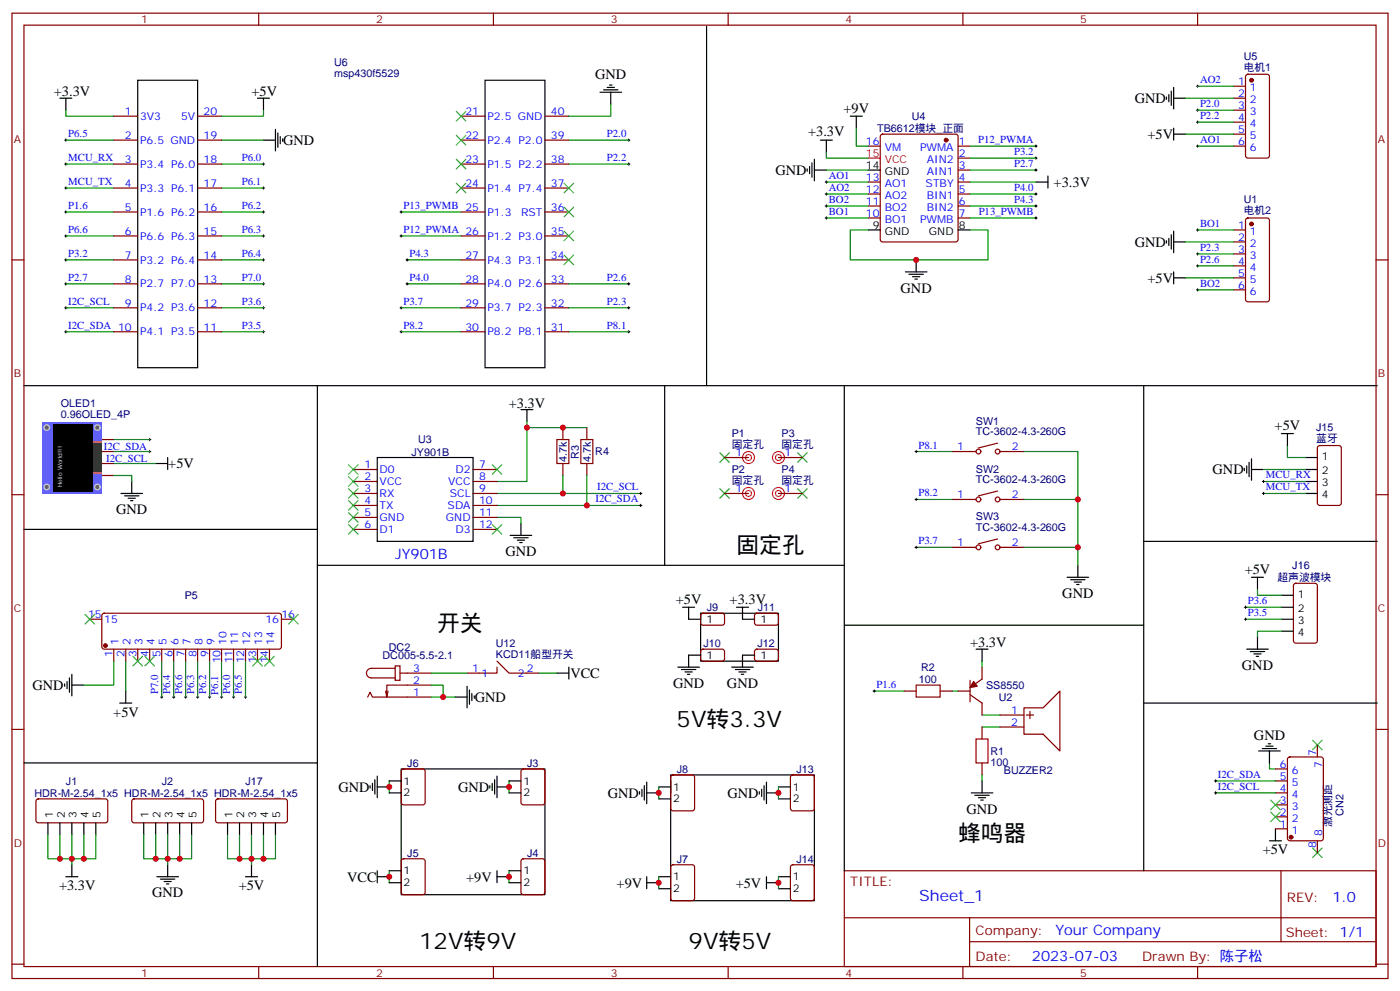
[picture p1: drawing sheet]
<svg xmlns="http://www.w3.org/2000/svg" width="412mm" height="292mm" viewBox="0 0 412 292" stroke-linecap="round" stroke-linejoin="round" font-family="sans-serif">
<g fill="none" stroke="#870000" stroke-width=".35">
<path d="M3.5 3.9h405.4v284.3h-405.4zM7.1 7.4h398.2v277.3h-398.2zM76.2 3.9v3.5M145.3 3.9v3.5M214.5 3.9v3.5M283.6 3.9v3.5M352.8 3.9v3.5M259.5 39.7l.5-.2h21.5l.5 .2 .2 .5v30.4l-.2 .5-.5 .2h-21.5l-.5-.3-.2-.4v-30.4zM363.4 25.4h3.5M363.4 28.9h3.5M363.4 32.5h3.5M363.4 36h3.5"/>
<path d="M363.4 39.5h3.5M367.1 22.1l.5-.2h5.6l.7 .4v23.6l-.4 .6-5.9 .1-.7-.5v-23.5zM255.8 43h3.5M255.8 53.6h3.5M255.8 57.2h3.5M282.2 43h3.6M282.2 46.6h3.6M282.2 50.1h3.6M282.2 53.6h3.6M282.2 57.2h3.6M363.4 43h3.5M3.5 76.6h3.6"/>
<path d="M255.8 60.7h3.5M255.8 64.2h3.5M282.2 60.7h3.6M282.2 64.2h3.6M363.4 67.7h3.5M363.4 71.3h3.5M363.4 74.8h3.5M363.4 78.3h3.5M367.1 64.4l.5-.2h5.6l.7 .4v23.6l-.4 .6-5.9 .1-.7-.5v-23.5zM405.3 76.6h3.6M363.4 81.8h3.5M363.4 85.4h3.5"/>
<path d="M30 129.5h3.5M30 133h3.5M30 136.5h3.5M3.5 145.7h3.6M30 140.1h3.5M405.3 145.7h3.6M3.5 214.8h3.6M405.3 214.8h3.6M248.7 256.5h156.6v28.2h-156.6zM377.3 256.5v20.9M248.7 270.3h156.5M285.6 277.4h119.6"/>
<path d="M285.6 270.3v14.1M3.5 284h3.6M76.2 284.7v3.5M145.3 284.7v3.5M214.5 284.7v3.5M283.6 284.7v3.5M352.8 284.7v3.5M405.3 284h3.6"/>
</g>
<g fill="none" stroke="#000" stroke-width=".35">
<path d="M17.6 28.9h3.6M19.4 28.9v3.6M75.8 28.9h3.6M77.6 28.9v3.6M81.1 38.1v6.4M81.8 39.2v4.2M250.5 34.2h3.5M252.2 34.2v3.5M343.6 28.6v.7M344.3 27.9v2.1M345 26.8v4.2M345.7 28.9h3.5"/>
<path d="M345.7 25.8v6.3M345.7 37.7v3.6M345.7 39.5h3.5M77.6 41.3h3.5M82.5 40.2v2.1M83.3 40.9v.7M237.8 49.7v.7M238.5 49v2.2M239.2 48v4.2M239.9 50.1h3.5M239.9 46.9v6.4M241.7 41.3h3.5"/>
<path d="M243.4 41.3v3.5M255.8 50.1h3.5M305.2 53.6h3.5M308.7 51.9v3.5M255.8 67.7h3.5M269.9 76.6v3.5M282.2 67.7h3.6M343.6 70.9v.7M344.3 70.2v2.1M345 69.1v4.3M345.7 68.1v6.3M345.7 71.3h3.5"/>
<path d="M266.7 80.1h6.3M267.8 80.8h4.2M268.8 81.5h2.1M269.5 82.2h.7M345.7 80.1v3.5M345.7 81.8h3.5"/>
</g>
<g fill="none" stroke="#008700" stroke-width=".35">
<path d="M19.4 32.5v1.7h14.1M252.2 37.7v5.3h3.6M349.2 28.9h14.2M349.2 39.5h14.2M352.8 25.4h10.6M352.8 32.5h10.6M352.8 36h10.6M19.4 41.3h14.1M19.4 48.3h14.1M19.4 55.4h14.1M65.3 41.3h12.3M65.3 48.3h12.3"/>
<path d="M65.3 55.4h12.3M167.6 41.3h17.6M167.6 48.3h17.6M243.4 44.8v1.8h12.4M243.4 53.6h12.4M243.4 50.1h12.4M243.4 57.2h12.4M285.8 43h19.4M285.8 53.6h19.4M285.8 50.1h19.4M285.8 46.6h19.4M285.8 57.2h19.4"/>
<path d="M352.8 43h10.6M19.4 62.4h14.1M19.4 69.5h14.1M65.3 62.4h12.3M65.3 69.5h12.3M65.3 76.6h12.3M118.2 62.4h17.6M118.2 69.5h17.6M243.4 64.2h12.4M243.4 60.7h12.4M255.8 67.7h-5.3v8.9h40.5v-8.9h-5.2M285.8 64.2h19.4"/>
<path d="M285.8 60.7h19.4M349.2 71.3h14.2M352.8 67.7h10.6M352.8 74.8h10.6M352.8 78.3h10.6M19.4 90.7h14.1M19.4 97.7h14.1M65.3 90.7h12.3M65.3 97.7h12.3M65.3 83.6h12.3M118.2 90.7h17.6M118.2 97.7h17.6"/>
<path d="M167.6 97.7h17.6M349.2 81.8h14.2M352.8 85.4h10.6"/>
</g>
<g fill="none" stroke="#000" stroke-width=".29">
<path d="M352.4 25.4h.7M352.4 32.5h.7M352.4 36h.7M352.8 25v.8M352.8 32.1v.7M352.8 35.6v.7M19 41.3h.8M19 48.3h.8M19 55.4h.8M19.4 40.9v.7M19.4 48v.7M19.4 55v.7"/>
<path d="M77.3 48.3h.7M77.3 55.4h.7M77.6 48v.7M77.6 55v.7M184.9 41.3h.7M184.9 48.3h.7M185.2 40.9v.7M185.2 48v.7M243.1 53.6h.7M243.1 57.2h.7M243.4 53.3v.7M243.4 56.8v.7"/>
<path d="M304.8 43h.7M304.8 50.1h.7M304.8 46.6h.7M305.2 42.7v.7M305.2 46.2v.7M305.2 49.7v.7M352.4 43h.7M352.8 42.7v.7M19 62.4h.8M19 69.5h.8M19.4 62.1v.7M19.4 69.1v.8"/>
<path d="M77.3 62.4h.7M77.3 69.5h.7M77.3 76.6h.7M77.6 62.1v.7M77.6 69.1v.8M77.6 76.2v.7M117.8 62.4h.7M117.8 69.5h.7M118.2 62.1v.7M118.2 69.1v.8M243.1 64.2h.7M243.1 60.7h.7"/>
<path d="M243.4 60.3v.7M243.4 63.9v.7M304.8 64.2h.7M305.2 63.9v.7M352.4 67.7h.7M352.4 74.8h.7M352.4 78.3h.7M352.8 67.4v.7M352.8 74.4v.7M352.8 78v.7M19 90.7h.8M19 97.7h.8"/>
<path d="M19.4 90.3v.7M19.4 97.4v.7M77.3 90.7h.7M77.3 97.7h.7M77.3 83.6h.7M77.6 83.3v.7M77.6 90.3v.7M77.6 97.4v.7M117.8 90.7h.7M117.8 97.7h.7M118.2 90.3v.7M118.2 97.4v.7"/>
<path d="M184.9 97.7h.7M185.2 97.4v.7M352.4 85.4h.7M352.8 85v.7"/>
</g>
<g fill="#870000" stroke="#870000" stroke-width=".35">
<circle cx="278.7" cy="41.3" r=".53"/>
<circle cx="368.7" cy="23.6" r=".53"/>
<circle cx="368.7" cy="66" r=".53"/>
</g>
<path d="M255.8 46.6h3.5" fill="none" stroke="#f00" stroke-width=".35"/>
<path d="M12.3 124.2h17.7v21.1h-17.7z" fill="#39f"/>
<g fill="#666" stroke="#ccc" stroke-width=".35">
<circle cx="28.7" cy="143.4" r=".81"/>
<circle cx="28.7" cy="125.9" r=".81"/>
<circle cx="13.8" cy="143.4" r=".81"/>
<circle cx="13.8" cy="125.9" r=".81"/>
</g>
<path d="M27.2 130h2.8v9.5h-2.8z" fill="#fff"/>
<g fill="#fc0">
<path d="M27.2 139h2.8v.5h-2.8z"/>
<path d="M27.2 130.1h2.8v.4h-2.8z"/>
</g>
<path d="M27.2 130.6h2.8v8.3h-2.8z" fill="#333"/>
<path d="M15.5 124.9h11.7v19.7h-11.7z" fill="#000"/>
<g fill="none" stroke="#000" stroke-width=".35">
<path d="M208.1 7.8v105.8h-201M40.6 23.6h17.6v84.7h-17.6zM142.9 23.6h17.6v84.7h-17.6zM176.7 27.2h6.4M177.8 26.5h4.2M178.9 25.8h2.1M179.6 25h.7M179.9 27.2v3.5M93.5 113.6v52.9M195.8 113.6v52.9M208.1 113.6h197.6M248.7 113.6v142.9"/>
<path d="M336.9 113.6v142.9M45.9 136.5h3.5M49.4 134.8v3.5M111.1 134.8h28.2v24.7h-28.2zM153.5 120.7h3.5M155.2 120.7v3.5M366.5 137.9v.7M367.2 137.2v2.1M367.9 136.2v4.2M368.7 138.3h3.5M368.7 135.1v6.4M377.5 127.7h3.5"/>
<path d="M379.2 127.7v3.5M384.5 134.8h3.6M384.5 138.3h3.6M7.1 155.9h86.4M35.6 145.3h6.4M36.7 146.1h4.2M37.7 146.8h2.2M38.5 147.5h.7M38.8 141.8v3.5M150.3 157.7h6.3M151.3 158.4h4.3M152.4 159.1h2.1"/>
<path d="M153.1 159.8h.7M153.5 154.2v3.5M336.9 159.5h68.8M384.5 145.3h3.6M384.5 141.8h3.6M201.1 178.9h3.5M202.8 178.9v3.5h3.6v-1.8h22.9v14.1h-22.9v-14.1M217 178.9h3.5M218.7 178.9v3.5h3.5M248.7 166.5h-155.2v118.2M314.3 170h6.4M315.4 170.7h4.2"/>
<path d="M316.4 171.5h2.2M317.1 172.2h.8M317.5 166.5v3.5M368.7 170h3.5M370.4 170v3.6M377.5 178.9h3.5M377.5 175.3h3.5M20.5 199.7v4.2M21.2 198.6v6.4M164 198.3h3.6M167.6 196.5v3.5M199.7 196.5h6.3"/>
<path d="M200.7 197.2h4.3M201.8 197.9h2.1M202.5 198.6h.7M206.4 193h-3.6v3.5M215.5 196.5h6.4M216.6 197.2h4.2M217.7 197.9h2.1M218.4 198.6h.7M222.2 193h-3.5v3.5M248.7 184.2h88.2M287.5 191.2h3.5M289.3 191.2v3.5"/>
<path d="M367.2 191.2h6.4M368.3 191.9h4.2M369.4 192.6h2.1M370.1 193.3h.7M370.4 187.7v3.5M377.5 182.4h3.5M377.5 185.9h3.5M19 201.4v.7M19.8 200.7v2.1M21.2 201.8h3.5M35.3 207.1h3.5M37 203.6v3.5"/>
<path d="M134.1 205.3h3.5M137.6 202.1v6.4M138.3 203.2v4.2M139 204.3v2.1M139.7 205v.7M336.9 207.1h68.8M372.9 219.8h2.1M373.6 219.1h.7M7.1 224.7h86.4M109 231.4v.7M109.7 230.7v2.1M110.4 229.7v4.2"/>
<path d="M111.1 231.8h3.6M111.1 228.6v6.4M114.7 230h3.5M114.7 233.5h3.5M118.2 226.5h42.3v37h-42.3zM144.3 231.4v.7M145 230.7v2.1M145.7 229.7v4.2M146.4 231.8h3.5M146.4 228.6v6.4M149.9 230h3.6M149.9 233.5h3.6"/>
<path d="M188.4 233.2v.7M189.1 232.5v2.1M189.8 231.4v4.3M190.5 233.5h3.5M190.5 230.4v6.3M194 231.8h3.6M194 235.3h3.6M197.6 230v35.3h42.3v-37.1h-42.3v5.3M223.7 233.2v.7M224.4 232.5v2.1M225.1 231.4v4.3M225.8 233.5h3.5"/>
<path d="M225.8 230.4v6.3M229.3 231.8h3.5M229.3 235.3h3.5M286.1 233.5h6.4M287.2 234.2h4.2M288.2 235h2.1M288.9 235.7h.7M289.3 230v3.5M370.8 221.2h6.3M371.8 220.5h4.3M373.9 221.2v3.5M14.1 242.4v3.5"/>
<path d="M17.6 242.4v3.5M19.4 258.2h3.5M21.2 242.4v3.5M21.2 254.7v3.5M24.7 242.4v3.5M28.2 242.4v3.5M42.3 242.4v3.5M45.9 242.4v3.5M46.2 258.2h6.4M47.3 258.9h4.2M48.3 259.6h2.1M49.4 242.4v3.5"/>
<path d="M49.4 254.7v3.5M52.9 242.4v3.5M56.4 242.4v3.5M67 242.4v3.5M70.6 242.4v3.5M72.3 258.2h3.5M74.1 242.4v3.5M74.1 254.7v3.5M77.6 242.4v3.5M81.1 242.4v3.5M111.1 256.5v3.5M111.1 258.2h3.6"/>
<path d="M114.7 256.5h3.5M114.7 260h3.5M146.4 256.5v3.5M146.4 258.2h3.5M149.9 256.5h3.6M149.9 260h3.6M190.5 260h3.5M190.5 258.2v3.6M194 258.2h3.6M225.8 260h3.5M225.8 258.2v3.6M229.3 258.2h3.5"/>
<path d="M373.9 247.7h3.6M375.7 244.1v3.6M49 260.4h.7M194 261.8h3.6M229.3 261.8h3.5"/>
</g>
<g fill="none" stroke="#008700" stroke-width=".35">
<path d="M77.6 32.5v1.7h-12.3M179.9 30.7v3.5h-12.3M19.4 76.6h14.1M119.9 76.6h15.9M19.4 83.6h14.1M119.9 83.6h15.9M167.6 83.6h17.6M167.6 90.7h17.6M33.5 136.5h12.4M33.5 133h10.6M33.5 129.5h10.6M155.2 124.2v17.6h-8.8"/>
<path d="M155.2 125.9h17.7M269.9 133h10.6M301.6 133h15.9v33.5M372.2 138.3h12.3M379.2 131.2v3.6h5.3M33.5 140.1h5.3v1.7M146.4 152.4h7.1v1.8M146.4 145.3h42.3M146.4 148.9h26.5M165.8 140.1v5.2M172.9 140.1v8.8h15.8M269.9 147.1h10.6"/>
<path d="M301.6 147.1h15.9M372.2 141.8h12.3M372.2 145.3h12.3M269.9 161.2h10.6M301.6 161.2h15.9M366.9 178.9h10.6M370.4 173.6v1.7h7.1M33.5 194.7v7.1h-8.8M37 194.7v8.9M47.6 194.7v10.6M51.2 194.7v10.6M54.7 194.7v10.6"/>
<path d="M58.2 194.7v10.6M61.7 194.7v10.6M65.3 194.7v10.6M68.8 194.7v10.6M72.3 194.7v10.6M127 198.3h10.6M158.7 198.3h5.3M289.3 194.7v1.8M366.9 182.4h10.6M377.5 185.9h-7.1v1.8M127 201.8h3.5v3.5M127 205.3h7.1"/>
<path d="M257.5 203.6h8.8M280.5 203.6h1.7M289.3 214.1h5.3M289.3 210.6h5.3M114.7 230v3.5M149.9 230v3.5M194 231.8v3.5M229.3 231.8v3.5M289.3 228.2v1.8M358.1 230h17.6M358.1 233.5h17.6M373.9 224.7v1.8h1.8"/>
<path d="M14.1 245.9v7h14.1v-7M17.6 245.9v7M21.2 245.9v8.8M24.7 245.9v7M42.3 245.9v7h3.6M45.9 245.9v7h3.5v-7M52.9 245.9v7h-3.5v1.8M56.4 245.9v7h-3.5M67 245.9v7h14.1v-7M70.6 245.9v7M74.1 245.9v8.8M77.6 245.9v7"/>
<path d="M114.7 256.5v3.5M149.9 256.5v3.5M194 258.2v3.6M229.3 258.2v3.6"/>
</g>
<g fill="none" stroke="#000" stroke-width=".29">
<path d="M304.8 57.2h.7M305.2 56.8v.7M19 76.6h.8M19.4 76.2v.7M119.6 76.6h.7M119.9 76.2v.7M304.8 60.7h.7M305.2 60.3v.7M19 83.6h.8M19.4 83.3v.7M119.6 83.6h.7M119.9 83.3v.7"/>
<path d="M184.9 83.6h.7M184.9 90.7h.7M185.2 83.3v.7M185.2 90.3v.7M43.7 133h.7M43.7 129.5h.7M44.1 129.1v.7M44.1 132.6v.8M269.5 133h.7M269.9 132.6v.8M188.4 145.3h.7M188.4 148.9h.7"/>
<path d="M188.7 145v.7M188.7 148.5v.7M269.5 147.1h.7M269.9 146.8v.7M371.8 141.8h.7M371.8 145.3h.7M372.2 141.5v.7M372.2 145v.7M269.5 161.2h.7M269.9 160.9v.7M366.5 178.9h.7M366.9 178.5v.7"/>
<path d="M366.5 182.4h.7M366.9 182v.7M47.3 205.3h.7M47.6 205v.7M50.8 205.3h.7M51.2 205v.7M54.3 205.3h.7M54.7 205v.7M57.9 205.3h.7M58.2 205v.7M61.4 205.3h.7M61.7 205v.7"/>
<path d="M64.9 205.3h.7M65.3 205v.7M68.4 205.3h.7M68.8 205v.7M72 205.3h.7M72.3 205v.7M257.2 203.6h.7M257.5 203.2v.7M357.7 230h.7M357.7 233.5h.7M358.1 229.7v.7M358.1 233.2v.7"/>
</g>
<g fill="none" stroke="#870000" stroke-width=".35">
<path d="M33.5 34.2h7.1M58.2 34.2h7.1M135.8 34.2h7.1M160.5 34.2h7.1M33.5 41.3h7.1M33.5 48.3h7.1M33.5 55.4h7.1M58.2 41.3h7.1M58.2 48.3h7.1M58.2 55.4h7.1M135.8 41.3h7.1M135.8 48.3h7.1"/>
<path d="M135.8 55.4h7.1M160.5 41.3h7.1M160.5 48.3h7.1M160.5 55.4h7.1M33.5 62.4h7.1M33.5 69.5h7.1M33.5 76.6h7.1M58.2 62.4h7.1M58.2 69.5h7.1M58.2 76.6h7.1M135.8 62.4h7.1M135.8 69.5h7.1"/>
<path d="M135.8 76.6h7.1M160.5 62.4h7.1M160.5 69.5h7.1M160.5 76.6h7.1M33.5 83.6h7.1M33.5 90.7h7.1M33.5 97.7h7.1M58.2 83.6h7.1M58.2 90.7h7.1M58.2 97.7h7.1M135.8 83.6h7.1M135.8 90.7h7.1"/>
<path d="M135.8 97.7h7.1M160.5 83.6h7.1M160.5 90.7h7.1M160.5 97.7h7.1M104.1 138.3h7M139.3 138.3h7.1M165.8 125.9v3.6M165.8 136.5v3.6M172.9 125.9v3.6M172.9 136.5v3.6M213.4 134.8h7.1M229.3 134.8h7.1"/>
<path d="M280.5 133h7M293.9 130.5l-5.7 1.4M294.6 133h7M388.3 131.4l.5-.2h5.6l.7 .5v16.5l-.5 .6-5.8 .1-.7-.5v-16.5zM104.1 141.8h7M104.1 145.3h7M104.1 148.9h7M104.1 152.4h7M104.1 155.9h7M139.3 141.8h7.1M139.3 145.3h7.1M139.3 148.9h7.1"/>
<path d="M139.3 152.4h7.1M139.3 155.9h7.1M213.4 145.3h7.1M229.3 145.3h7.1M280.5 147.1h7M293.9 144.6l-5.7 1.5M293.9 158.8l-5.7 1.4M294.6 147.1h7M280.5 161.2h7M294.6 161.2h7M381.2 172l.5-.2h5.6l.7 .4 .1 16.5-.5 .7h-5.9l-.6-.4-.1-16.5zM26.5 182.4h3.5"/>
<path d="M30.2 180.8l.5-.2h51.5l.5 .2 .2 .5v9.2l-.2 .5-.5 .2h-51.5l-.5-.2-.2-.5v-9.2zM33.5 191.2v3.5M37 191.2v3.5M40.6 191.2v3.5M44.1 191.2v3.5M47.6 191.2v3.5M51.2 191.2v3.5M54.7 191.2v3.5M58.2 191.2v3.5M61.7 191.2v3.5M65.3 191.2v3.5M68.8 191.2v3.5"/>
<path d="M72.3 191.2v3.5M75.8 191.2v3.5M79.4 191.2v3.5M82.9 182.4h3.5M116.4 196.1h1.4v4.3h-1.4zM116.4 196.9h-7a1.41 1.41 0 0 0-1.5 1.4 1.41 1.41 0 0 0 1.5 1.4h7M117.8 198.3h9.2M146.4 194.7l3.5 3.6h8.8M146.4 196.5v1.8h-8.8M206.6 191.4l.5-.2 5.9 .1 .4 .6v2.4l-.7 .4h-5.9l-.4-.7v-2.1zM206.6 180.8l.5-.2 5.9 .1 .4 .6v2.4l-.7 .5-5.9-.1-.4-.7v-2.1zM222.5 191.4l.5-.2 5.9 .1 .4 .6-.1 2.4-.6 .4h-5.9l-.5-.7v-2.1z"/>
<path d="M222.5 180.8l.5-.2 5.9 .1 .4 .6-.1 2.4-.6 .5-5.9-.1-.5-.7v-2.1zM289.3 196.5v3.5l-3.5 2.5M108.3 205.3l.7-1.4 .7 1.4h17.3M114.3 203.6l-.4 1.7M127 201.8h-13.1v3.5l-.3-1.7M266.3 203.6h3.6M276.9 203.6h3.6M282.2 203.6h3.6M285.8 204.6l3.5 2.5v3.5M285.8 200.4v6.3M289.3 214.1v3.6M294.6 210.6h7"/>
<path d="M294.6 214.1h7M301.6 208.5h5.7l4.9-4.9v17.6l-4.9-4.9h-5.7zM302.3 210.6h2.1M303.4 209.6v2.1M388.1 219.4v3.6M10.8 235.5l.5-.2 20 .1 .4 .6v5.9l-.7 .5-20-.1-.4-.6v-5.7zM39 235.5l.5-.2 20 .1 .5 .6-.1 5.9-.6 .5-20.1-.1-.4-.6v-5.7zM63.7 235.5l.5-.2 20 .1 .5 .6-.1 5.9-.6 .5-20.1-.1-.4-.6v-5.7zM118.4 226.7l.5-.2h5.6l.7 .4v9.5l-.4 .6-5.9 .1-.7-.5v-9.4zM153.7 226.7l.5-.2h5.6l.7 .4v9.5l-.4 .6-5.9 .1-.7-.5v-9.4zM197.8 228.5l.5-.3h5.6l.7 .5v9.4l-.5 .7h-5.8l-.7-.4v-9.4zM233.1 228.5l.4-.3h5.7l.6 .5 .1 9.4-.5 .7h-5.9l-.6-.4-.1-9.4z"/>
<path d="M289.3 224.7v3.5M375.7 237.1h3.5M375.7 233.5h3.5M375.7 230h3.5M375.7 226.5h3.5M379.5 223.2l.4-.2h9.2l.7 .4v23.5l-.4 .7-9.5 .1-.6-.5-.1-23.5zM118.4 253.1l.5-.2h5.6l.7 .5v9.4l-.4 .7h-5.9l-.7-.4v-9.5zM153.7 253.1l.5-.2h5.6l.7 .5v9.4l-.4 .7h-5.9l-.7-.4v-9.5zM197.8 254.9l.5-.2h5.6l.7 .4v9.5l-.5 .6-5.8 .1-.7-.5v-9.4zM233.1 254.9l.4-.2h5.7l.6 .4 .1 9.5-.5 .6-5.9 .1-.6-.5-.1-9.4zM375.7 244.1h3.5M375.7 240.6h3.5"/>
<path d="M388.1 247.7v3.5"/>
<circle cx="288.2" cy="133" r=".71"/>
<circle cx="293.9" cy="133" r=".71"/>
<circle cx="288.2" cy="147.1" r=".71"/>
<circle cx="293.9" cy="147.1" r=".71"/>
<circle cx="288.2" cy="161.2" r=".71"/>
<circle cx="293.9" cy="161.2" r=".71"/>
</g>
<g fill="#870000" stroke="#870000" stroke-width=".35">
<path d="M286.8 200.7l1.1 1.4-2.1 .4z"/>
<circle cx="31" cy="190.1" r=".53"/>
<circle cx="380.3" cy="246.6" r=".53"/>
</g>
<g fill="none" stroke="#3c3" stroke-width=".35">
<path d="M134.4 32.8l2.8 2.8M134.4 39.9l2.8 2.8M137.2 32.8l-2.8 2.8M137.2 39.9l-2.8 2.8M134.4 46.9l2.8 2.8M134.4 54l2.8 2.8M137.2 46.9l-2.8 2.8M137.2 54l-2.8 2.8M166.2 54l2.8 2.8M169 54l-2.8 2.8M166.2 61l2.8 2.9M166.2 68.1l2.8 2.8"/>
<path d="M166.2 75.1l2.8 2.9M169 61l-2.8 2.9M169 68.1l-2.8 2.8M169 75.1l-2.8 2.9M102.7 136.9l2.8 2.8M105.5 136.9l-2.8 2.8M145 136.9l2.8 2.8M147.8 136.9l-2.8 2.8M212 133.4l2.8 2.8M214.8 133.4l-2.8 2.8M234.9 133.4l2.9 2.8M237.8 133.4l-2.9 2.8"/>
<path d="M102.7 140.4l2.8 2.8M102.7 143.9l2.8 2.9M102.7 147.5l2.8 2.8M102.7 151l2.8 2.8M102.7 154.5l2.8 2.8M105.5 140.4l-2.8 2.8M105.5 143.9l-2.8 2.9M105.5 147.5l-2.8 2.8M105.5 151l-2.8 2.8M105.5 154.5l-2.8 2.8M145 154.5l2.8 2.8M147.8 154.5l-2.8 2.8"/>
<path d="M212 143.9l2.8 2.9M214.8 143.9l-2.8 2.9M234.9 143.9l2.9 2.9M237.8 143.9l-2.9 2.9M25 181l2.9 2.8M27.9 181l-2.9 2.8M39.2 193.3l2.8 2.8M42 193.3l-2.8 2.8M42.7 193.3l2.8 2.8M45.5 193.3l-2.8 2.8M74.4 193.3l2.9 2.8M77.3 193.3l-2.9 2.8"/>
<path d="M78 193.3l2.8 2.8M80.8 193.3l-2.8 2.8M85 181l2.8 2.8M87.8 181l-2.8 2.8M386.6 218l2.9 2.8M389.5 218l-2.9 2.8M374.3 239.2l2.8 2.8M374.3 235.7l2.8 2.8M377.1 239.2l-2.8 2.8M377.1 235.7l-2.8 2.8M386.6 249.8l2.9 2.8M389.5 249.8l-2.9 2.8"/>
</g>
<path d="M164 129.5h3.6v7h-3.6zM171.1 129.5h3.5v7h-3.5zM269.9 201.8h7v3.5h-7zM287.5 217.7h3.5v7h-3.5z" fill="none" stroke="#a10000" stroke-width=".35"/>
<g fill="none" stroke="#f06" stroke-width=".35">
<circle cx="220.5" cy="134.8" r="1.76"/>
<circle cx="220.5" cy="134.8" r=".88"/>
<circle cx="229.3" cy="134.8" r="1.76"/>
<circle cx="229.3" cy="134.8" r=".88"/>
<circle cx="220.5" cy="145.3" r="1.76"/>
<circle cx="220.5" cy="145.3" r=".88"/>
<circle cx="229.3" cy="145.3" r="1.76"/>
<circle cx="229.3" cy="145.3" r=".88"/>
</g>
<g fill="#c00">
<circle cx="269.9" cy="76.6" r=".88"/>
<circle cx="149.9" cy="231.8" r=".88"/>
<circle cx="149.9" cy="258.2" r=".88"/>
<circle cx="114.7" cy="231.8" r=".88"/>
<circle cx="114.7" cy="258.2" r=".88"/>
<circle cx="194" cy="233.5" r=".88"/>
<circle cx="229.3" cy="233.5" r=".88"/>
<circle cx="229.3" cy="260" r=".88"/>
<circle cx="165.8" cy="145.3" r=".88"/>
<circle cx="165.8" cy="125.9" r=".88"/>
<circle cx="172.9" cy="148.9" r=".88"/>
<circle cx="317.5" cy="147.1" r=".88"/>
<circle cx="317.5" cy="161.2" r=".88"/>
<circle cx="194" cy="260" r=".88"/>
<circle cx="155.2" cy="125.9" r=".88"/>
<circle cx="130.5" cy="205.3" r=".88"/>
<circle cx="17.6" cy="252.9" r=".88"/>
<circle cx="24.7" cy="252.9" r=".88"/>
<circle cx="70.6" cy="252.9" r=".88"/>
<circle cx="77.6" cy="252.9" r=".88"/>
<circle cx="52.9" cy="252.9" r=".88"/>
<circle cx="49.4" cy="252.9" r=".88"/>
<circle cx="45.9" cy="252.9" r=".88"/>
<circle cx="21.2" cy="252.9" r=".88"/>
<circle cx="74.1" cy="252.9" r=".88"/>
</g>
<g font-size="6.7">
<text x="217" y="163">固定孔</text>
<text x="128.8" y="185.9">开关</text>
<text x="199.3" y="214.1">5V转3.3V</text>
<text x="282.2" y="247.7">蜂鸣器</text>
<text x="123.5" y="279.4">12V转9V</text>
<text x="202.8" y="279.4">9V转5V</text>
</g>
<text font-size="4.6" fill="#00f" x="270.8" y="265.5">Sheet_1</text>
<g font-size="4.2">
<text x="175.3" y="23.3">GND</text>
<text x="15.9" y="28.2">+3.3V</text>
<text x="74.1" y="28.2">+5V</text>
<text x="248.5" y="33.2">+9V</text>
<text x="334.3" y="30.4">GND</text>
<text x="238" y="40.2">+3.3V</text>
<text x="338" y="40.9">+5V</text>
<text x="83.4" y="42.7">GND</text>
<text x="228.4" y="51.5">GND</text>
<text x="310.4" y="55.1">+3.3V</text>
<text x="334.3" y="72.7">GND</text>
<text x="338" y="83.3">+5V</text>
<text x="265.3" y="86.2">GND</text>
<text x="149.9" y="120.3">+3.3V</text>
<text x="375.5" y="126.6">+5V</text>
<text x="49.6" y="137.9">+5V</text>
<text x="357.2" y="139.7">GND</text>
<text x="34.2" y="151.4">GND</text>
<text x="148.9" y="163.7">GND</text>
<text x="366.6" y="168.9">+5V</text>
<text x="199.1" y="177.8">+5V</text>
<text x="214.9" y="177.8">+3.3V</text>
<text x="312.9" y="176.1">GND</text>
<text x="285.8" y="190.5">+3.3V</text>
<text x="365.8" y="197.3">GND</text>
<text x="9.6" y="203.2">GND</text>
<text x="168" y="199.6">VCC</text>
<text x="198.3" y="202.6">GND</text>
<text x="214.1" y="202.6">GND</text>
<text x="139.9" y="206.7">GND</text>
<text x="33.4" y="211.1">+5V</text>
<text x="369.4" y="218">GND</text>
<text x="99.7" y="233.2">GND</text>
<text x="134.9" y="233.2">GND</text>
<text x="179" y="235">GND</text>
<text x="214.3" y="235">GND</text>
<text x="284.7" y="239.6">GND</text>
<text x="372" y="251.6">+5V</text>
<text x="17.4" y="262.2">+3.3V</text>
<text x="70.3" y="262.2">+5V</text>
<text x="102.2" y="259.7">VCC</text>
<text x="137.3" y="259.7">+9V</text>
<text x="181.6" y="261.4">+9V</text>
<text x="216.7" y="261.4">+5V</text>
<text x="44.8" y="264.3">GND</text>
</g>
<g font-size="4.2" fill="#00f">
<text x="116.4" y="164.7">JY901B</text>
<text x="392.5" y="265.7">1.0</text>
<text x="310.9" y="275.3">Your Company</text>
<text x="304" y="283.1">2023-07-03</text>
</g>
<g font-size="3.9" fill="#800">
<text x="250.5" y="261.1">TITLE:</text>
<text x="379.1" y="265.7">REV:</text>
<text x="287.4" y="275.3">Company:</text>
<text x="378.7" y="275.9">Sheet: 1/1</text>
<text x="287.4" y="282.9">Date:</text>
<text x="336.4" y="283">Drawn By: 陈子松</text>
</g>
<g font-size="3.2" fill="#800">
<text x="41.6" y="6.9">1</text>
<text x="110.8" y="6.9">2</text>
<text x="179.9" y="6.9">3</text>
<text x="249.1" y="6.9">4</text>
<text x="318.2" y="6.9">5</text>
<text x="4.1" y="42">A</text>
<text x="405.9" y="42">A</text>
<text x="4.1" y="111.1">B</text>
<text x="405.9" y="111.1">B</text>
<text x="4.1" y="180.3">C</text>
<text x="405.9" y="180.3">C</text>
<text x="4.1" y="249.4">D</text>
<text x="405.9" y="249.4">D</text>
<text x="41.6" y="287.7">1</text>
<text x="110.8" y="287.7">2</text>
<text x="179.9" y="287.7">3</text>
<text x="249.1" y="287.7">4</text>
<text x="318.2" y="287.7">5</text>
</g>
<g font-size="3.2" fill="#000080">
<text x="366.4" y="17.6">U5</text>
<text x="98.4" y="22.6">msp430f5529</text>
<text x="98.4" y="19.4">U6</text>
<text x="366.4" y="20.8">电机1</text>
<text x="268.6" y="35.3">U4</text>
<text x="258.4" y="38.9">TB6612模块_正面</text>
<text x="366.4" y="59.9">U1</text>
<text x="366.4" y="63.1">电机2</text>
<text x="17.9" y="119.9">OLED1</text>
<text x="17.9" y="123.1">0.96OLED_4P</text>
<text x="287.5" y="125.1">SW1</text>
<text x="123.1" y="130.5">U3</text>
<text x="215.6" y="131.9">固定孔</text>
<text x="215.6" y="128.8">P1</text>
<text x="230.2" y="131.9">固定孔</text>
<text x="230.2" y="128.8">P3</text>
<text x="287.5" y="128.2">TC-3602-4.3-260G</text>
<text x="387.7" y="130.2">蓝牙</text>
<text x="387.7" y="127">J15</text>
<text x="121.2" y="134.2">JY901B</text>
<text x="166.9" y="136.1" transform="rotate(-90 166.9 136.1)">4.7k</text>
<text x="170.5" y="135.1" transform="rotate(-90 170.5 135.1)">R3</text>
<text x="174" y="136.1" transform="rotate(-90 174 136.1)">4.7k</text>
<text x="175.3" y="134.1">R4</text>
<text x="215.6" y="142.5">固定孔</text>
<text x="215.6" y="139.4">P2</text>
<text x="230.2" y="142.5">固定孔</text>
<text x="230.2" y="139.4">P4</text>
<text x="287.5" y="142.3">TC-3602-4.3-260G</text>
<text x="287.5" y="139.2">SW2</text>
<text x="287.5" y="153.3">SW3</text>
<text x="287.5" y="156.5">TC-3602-4.3-260G</text>
<text x="380.7" y="167.5">J16</text>
<text x="376.3" y="171.2">超声波模块</text>
<text x="54.4" y="176.4">P5</text>
<text x="208.2" y="180">J9</text>
<text x="223.2" y="180">J11</text>
<text x="114.5" y="191.9">DC2</text>
<text x="146.1" y="190.5">U12</text>
<text x="207.2" y="190.6">J10</text>
<text x="223.1" y="190.6">J12</text>
<text x="112.7" y="194.1">DC005-5.5-2.1</text>
<text x="146.1" y="193.7">KCD11船型开关</text>
<text x="271.3" y="197.6">R2</text>
<text x="270.7" y="201.2">100</text>
<text x="290.5" y="203">SS8550</text>
<text x="294.2" y="206.5">U2</text>
<text x="120" y="225.8">J6</text>
<text x="155.3" y="225.8">J3</text>
<text x="199.3" y="227.6">J8</text>
<text x="234.6" y="227.6">J13</text>
<text x="291.7" y="225.5">100</text>
<text x="291.8" y="222.3">R1</text>
<text x="295.7" y="227.9">BUZZER2</text>
<text x="19.4" y="231.1">J1</text>
<text x="47.7" y="231.1">J2</text>
<text x="72.3" y="231.1">J17</text>
<text x="10.1" y="234.7">HDR-M-2.54_1x5 HDR-M-2.54_1x5 HDR-M-2.54_1x5</text>
<text x="392.2" y="243.6" transform="rotate(-90 392.2 243.6)">激光测距</text>
<text x="395.7" y="240.4" transform="rotate(-90 395.7 240.4)">CN2</text>
<text x="120" y="252.3">J5</text>
<text x="155.3" y="252.3">J4</text>
<text x="199.3" y="254.1">J7</text>
<text x="234.6" y="254.1">J14</text>
</g>
<g font-size="3.2" fill="#00f">
<text x="353.5" y="24.5">AO2</text>
<text x="364.7" y="25">1</text>
<text x="364.7" y="28.6">2</text>
<text x="368.2" y="26.8">1</text>
<text x="36.8" y="33.9">1</text>
<text x="41.3" y="35.3">3V3</text>
<text x="53.3" y="35.3">5V</text>
<text x="60" y="33.9">20</text>
<text x="137.1" y="33.9">21</text>
<text x="143.6" y="35.3">P2.5 GND</text>
<text x="162.3" y="33.9">40</text>
<text x="353.5" y="31.6">P2.0</text>
<text x="353.5" y="35.1">P2.2</text>
<text x="364.7" y="32.1">3</text>
<text x="364.7" y="35.6">4</text>
<text x="368.2" y="30.3">2</text>
<text x="368.2" y="33.9">3</text>
<text x="20.1" y="40.4">P6.5</text>
<text x="36.8" y="40.9">2</text>
<text x="60" y="40.9">19</text>
<text x="137.1" y="40.9">22</text>
<text x="162.3" y="40.9">39</text>
<text x="178.8" y="40.4">P2.0</text>
<text x="364.7" y="39.2">5</text>
<text x="368.2" y="37.4">4</text>
<text x="368.2" y="40.9">5</text>
<text x="20.1" y="47.4">MCU_RX</text>
<text x="36.8" y="48">3</text>
<text x="41.3" y="42.3">P6.5 GND</text>
<text x="60" y="48">18</text>
<text x="71.2" y="47.4">P6.0</text>
<text x="137.1" y="48">23</text>
<text x="143.6" y="42.3">P2.4 P2.0</text>
<text x="162.3" y="48">38</text>
<text x="178.8" y="47.4">P2.2</text>
<text x="255.1" y="42.7">16</text>
<text x="260.6" y="44.5">VM</text>
<text x="271" y="44.5">PWMA</text>
<text x="273" y="48">AIN2</text>
<text x="282.4" y="42.7">1</text>
<text x="282.4" y="46.2">2</text>
<text x="288.1" y="42.2">P12_PWMA</text>
<text x="298.7" y="45.7">P3.2</text>
<text x="353.5" y="42.2">AO1</text>
<text x="364.7" y="42.7">6</text>
<text x="368.2" y="44.5">6</text>
<text x="41.3" y="49.4">P3.4 P6.0</text>
<text x="143.6" y="49.4">P1.5 P2.2</text>
<text x="244.1" y="52.7">AO1</text>
<text x="255.1" y="53.3">13</text>
<text x="273" y="51.5">AIN1</text>
<text x="282.4" y="49.7">3</text>
<text x="282.4" y="53.3">4</text>
<text x="298.7" y="49.2">P2.7</text>
<text x="20.1" y="54.5">MCU_TX</text>
<text x="36.8" y="55">4</text>
<text x="41.3" y="56.4">P3.3 P6.1</text>
<text x="60" y="55">17</text>
<text x="71.2" y="54.5">P6.1</text>
<text x="137.1" y="55">24</text>
<text x="143.6" y="56.4">P1.4 P7.4</text>
<text x="162.3" y="55">37</text>
<text x="244.1" y="56.3">AO2</text>
<text x="244.1" y="59.8">BO2</text>
<text x="255.1" y="56.8">12</text>
<text x="260.6" y="58.6">AO2</text>
<text x="260.6" y="55">AO1</text>
<text x="272.7" y="55">STBY</text>
<text x="273" y="58.6">BIN1</text>
<text x="282.4" y="56.8">5</text>
<text x="298.7" y="56.3">P4.0</text>
<text x="298.7" y="59.8">P4.3</text>
<text x="20.1" y="61.6">P1.6</text>
<text x="36.8" y="62.1">5</text>
<text x="41.3" y="63.5">P1.6 P6.2</text>
<text x="60" y="62.1">16</text>
<text x="71.2" y="61.6">P6.2</text>
<text x="118.9" y="61.6">P13_PWMB 25</text>
<text x="143.6" y="63.5">P1.3</text>
<text x="153.5" y="63.5">RST</text>
<text x="162.3" y="62.1">36</text>
<text x="244.1" y="63.3">BO1</text>
<text x="255.1" y="63.9">10</text>
<text x="255.1" y="60.3">11</text>
<text x="260.6" y="65.6">BO1</text>
<text x="260.6" y="62.1">BO2</text>
<text x="271" y="65.6">PWMB</text>
<text x="273" y="62.1">BIN2</text>
<text x="282.4" y="60.3">6</text>
<text x="282.4" y="63.9">7</text>
<text x="288.3" y="63.3">P13_PWMB</text>
<text x="20.1" y="68.6">P6.6</text>
<text x="36.8" y="69.1">6</text>
<text x="41.3" y="70.6">P6.6 P6.3</text>
<text x="60" y="69.1">15</text>
<text x="71.2" y="68.6">P6.3</text>
<text x="118.9" y="68.6">P12_PWMA 26</text>
<text x="143.6" y="70.6">P1.2 P3.0</text>
<text x="162.3" y="69.1">35</text>
<text x="353.5" y="66.9">BO1</text>
<text x="364.7" y="67.4">1</text>
<text x="364.7" y="70.9">2</text>
<text x="368.2" y="69.1">1</text>
<text x="20.1" y="75.7">P3.2</text>
<text x="36.8" y="76.2">7</text>
<text x="41.3" y="77.6">P3.2 P6.4</text>
<text x="60" y="76.2">14</text>
<text x="71.2" y="75.7">P6.4</text>
<text x="120.6" y="75.7">P4.3</text>
<text x="137.1" y="76.2">27</text>
<text x="143.6" y="77.6">P4.3 P3.1</text>
<text x="162.3" y="76.2">34</text>
<text x="353.5" y="73.9">P2.3</text>
<text x="353.5" y="77.4">P2.6</text>
<text x="364.7" y="74.4">3</text>
<text x="364.7" y="78">4</text>
<text x="368.2" y="72.7">2</text>
<text x="368.2" y="76.2">3</text>
<text x="20.1" y="82.7">P2.7</text>
<text x="36.8" y="83.3">8</text>
<text x="60" y="83.3">13</text>
<text x="71.2" y="82.7">P7.0</text>
<text x="120.6" y="82.7">P4.0</text>
<text x="137.1" y="83.3">28</text>
<text x="162.3" y="83.3">33</text>
<text x="178.8" y="82.7">P2.6</text>
<text x="364.7" y="81.5">5</text>
<text x="368.2" y="79.7">4</text>
<text x="368.2" y="83.3">5</text>
<text x="20.1" y="89.8">I2C_SCL</text>
<text x="41.3" y="84.7">P2.7 P7.0</text>
<text x="71.2" y="89.8">P3.6</text>
<text x="118.9" y="89.8">P3.7</text>
<text x="143.6" y="84.7">P4.0 P2.6</text>
<text x="178.8" y="89.8">P2.3</text>
<text x="353.5" y="84.5">BO2</text>
<text x="364.7" y="85">6</text>
<text x="368.2" y="86.8">6</text>
<text x="36.8" y="90.3">9</text>
<text x="41.3" y="91.7">P4.2 P3.6</text>
<text x="60" y="90.3">12</text>
<text x="137.1" y="90.3">29</text>
<text x="143.6" y="91.7">P3.7 P2.3</text>
<text x="162.3" y="90.3">32</text>
<text x="20.1" y="96.8">I2C_SDA 10</text>
<text x="41.3" y="98.8">P4.1 P3.5</text>
<text x="60" y="97.4">11</text>
<text x="71.2" y="96.8">P3.5</text>
<text x="118.9" y="96.8">P8.2</text>
<text x="137.1" y="97.4">30</text>
<text x="143.6" y="98.8">P8.2 P8.1</text>
<text x="162.3" y="97.4">31</text>
<text x="178.8" y="96.8">P8.1</text>
<text x="30.6" y="132.6">I2C_SDA</text>
<text x="31.3" y="136.1">I2C_SCL</text>
<text x="107.3" y="137.9">1</text>
<text x="141.1" y="137.9">7</text>
<text x="216.7" y="134.4">1</text>
<text x="231.1" y="134.4">1</text>
<text x="270.6" y="132.1">P8.1</text>
<text x="282" y="132.6">1</text>
<text x="298.1" y="132.6">2</text>
<text x="107.3" y="141.5">2</text>
<text x="111.8" y="139.3">D0</text>
<text x="111.8" y="142.9">VCC</text>
<text x="132" y="142.9">VCC</text>
<text x="134.2" y="139.3">D2</text>
<text x="141.1" y="141.5">8</text>
<text x="372.9" y="140.9">MCU_RX</text>
<text x="107.3" y="145">3</text>
<text x="107.3" y="148.5">4</text>
<text x="111.8" y="146.4">RX</text>
<text x="111.8" y="149.9">TX</text>
<text x="131.9" y="149.9">SDA</text>
<text x="132.5" y="146.4">SCL</text>
<text x="141.1" y="145">9</text>
<text x="141.1" y="148.5">10</text>
<text x="175.4" y="148">I2C_SDA</text>
<text x="175.9" y="144.5">I2C_SCL</text>
<text x="216.7" y="145">1</text>
<text x="231.1" y="145">1</text>
<text x="270.6" y="146.2">P8.2</text>
<text x="282" y="146.8">1</text>
<text x="298.1" y="146.8">2</text>
<text x="372.9" y="144.5">MCU_TX</text>
<text x="107.3" y="152">5</text>
<text x="107.3" y="155.6">6</text>
<text x="111.8" y="153.5">GND</text>
<text x="131.4" y="153.5">GND</text>
<text x="141.1" y="152">11</text>
<text x="141.1" y="155.6">12</text>
<text x="111.8" y="157">D1</text>
<text x="134.2" y="157">D3</text>
<text x="270.6" y="160.3">P3.7</text>
<text x="282" y="160.9">1</text>
<text x="298.1" y="160.9">2</text>
<text x="367.6" y="178">P3.6</text>
<text x="26" y="182">15</text>
<text x="30.7" y="183.4">15</text>
<text x="78.2" y="183.4">16</text>
<text x="82.9" y="182">16</text>
<text x="367.6" y="181.5">P3.5</text>
<text x="34.9" y="189.9" transform="rotate(-90 34.9 189.9)">1</text>
<text x="38.5" y="189.9" transform="rotate(-90 38.5 189.9)">2</text>
<text x="42" y="189.9" transform="rotate(-90 42 189.9)">3</text>
<text x="45.5" y="189.9" transform="rotate(-90 45.5 189.9)">4</text>
<text x="49" y="189.9" transform="rotate(-90 49 189.9)">5</text>
<text x="52.6" y="189.9" transform="rotate(-90 52.6 189.9)">6</text>
<text x="56.1" y="189.9" transform="rotate(-90 56.1 189.9)">7</text>
<text x="59.6" y="189.9" transform="rotate(-90 59.6 189.9)">8</text>
<text x="63.1" y="189.9" transform="rotate(-90 63.1 189.9)">9</text>
<text x="66.7" y="189.9" transform="rotate(-90 66.7 189.9)">10</text>
<text x="70.2" y="189.9" transform="rotate(-90 70.2 189.9)">11</text>
<text x="73.7" y="189.9" transform="rotate(-90 73.7 189.9)">12</text>
<text x="77.3" y="189.9" transform="rotate(-90 77.3 189.9)">13</text>
<text x="80.8" y="189.9" transform="rotate(-90 80.8 189.9)">14</text>
<text x="33.2" y="193.4" transform="rotate(-90 33.2 193.4)">1</text>
<text x="36.7" y="193.4" transform="rotate(-90 36.7 193.4)">2</text>
<text x="40.2" y="193.4" transform="rotate(-90 40.2 193.4)">3</text>
<text x="43.7" y="193.4" transform="rotate(-90 43.7 193.4)">4</text>
<text x="47.3" y="193.4" transform="rotate(-90 47.3 193.4)">5</text>
<text x="50.8" y="193.4" transform="rotate(-90 50.8 193.4)">6</text>
<text x="54.3" y="193.4" transform="rotate(-90 54.3 193.4)">7</text>
<text x="57.9" y="193.4" transform="rotate(-90 57.9 193.4)">8</text>
<text x="61.4" y="193.4" transform="rotate(-90 61.4 193.4)">9</text>
<text x="64.9" y="195.4" transform="rotate(-90 64.9 195.4)">10</text>
<text x="68.4" y="195.4" transform="rotate(-90 68.4 195.4)">11</text>
<text x="72" y="195.4" transform="rotate(-90 72 195.4)">12</text>
<text x="75.5" y="195.4" transform="rotate(-90 75.5 195.4)">13</text>
<text x="79" y="195.4" transform="rotate(-90 79 195.4)">14</text>
<text x="121.7" y="197.9">3</text>
<text x="139.1" y="197.9">1</text>
<text x="155.2" y="197.9">2</text>
<text x="121.7" y="201.4">2</text>
<text x="141.8" y="199.3">1</text>
<text x="152.5" y="199.3">2</text>
<text x="258.2" y="202.7">P1.6</text>
<text x="46.6" y="204.5" transform="rotate(-90 46.6 204.5)">P7.0</text>
<text x="50.1" y="204.5" transform="rotate(-90 50.1 204.5)">P6.4</text>
<text x="53.6" y="204.5" transform="rotate(-90 53.6 204.5)">P6.6</text>
<text x="57.2" y="204.5" transform="rotate(-90 57.2 204.5)">P6.3</text>
<text x="60.7" y="204.5" transform="rotate(-90 60.7 204.5)">P6.2</text>
<text x="64.2" y="204.6" transform="rotate(-90 64.2 204.6)">P6.1</text>
<text x="67.8" y="204.5" transform="rotate(-90 67.8 204.5)">P6.0</text>
<text x="71.3" y="204.5" transform="rotate(-90 71.3 204.5)">P6.5</text>
<text x="121.7" y="205">1</text>
<text x="297.8" y="213.8">2</text>
<text x="297.8" y="210.3">1</text>
<text x="377" y="226.1">6</text>
<text x="380.5" y="227.9">6</text>
<text x="387.7" y="222.8" transform="rotate(-90 387.7 222.8)">7</text>
<text x="389.5" y="226.3" transform="rotate(-90 389.5 226.3)">7</text>
<text x="358.8" y="229.1">I2C_SDA</text>
<text x="358.8" y="232.7">I2C_SCL</text>
<text x="377" y="233.2">4</text>
<text x="377" y="229.7">5</text>
<text x="380.5" y="231.4">5</text>
<text x="377" y="236.7">3</text>
<text x="380.5" y="238.5">3</text>
<text x="380.5" y="235">4</text>
<text x="377" y="243.8">1</text>
<text x="377" y="240.2">2</text>
<text x="380.5" y="245.5">1</text>
<text x="380.5" y="242">2</text>
<text x="387.7" y="249.8" transform="rotate(-90 387.7 249.8)">8</text>
<text x="389.5" y="246.3" transform="rotate(-90 389.5 246.3)">8</text>
</g>
<g font-size="3.2" fill="#f00">
<text x="255.1" y="46.2">15</text>
<text x="260.6" y="48">VCC</text>
</g>
<g font-size="3.2">
<text x="255.1" y="49.7">14</text>
<text x="260.6" y="51.5">GND</text>
<text x="257.1" y="67.4">9</text>
<text x="260.6" y="69.1">GND</text>
<text x="273.6" y="69.1">GND</text>
<text x="282.4" y="67.4">8</text>
<text x="389.4" y="135.5">1</text>
<text x="389.4" y="139.7">2</text>
<text x="389.4" y="143.2">3</text>
<text x="389.4" y="146.8">4</text>
<text x="382.3" y="176">1</text>
<text x="208.1" y="183.4">1</text>
<text x="224" y="183.4">1</text>
<text x="382.3" y="180.3">2</text>
<text x="382.3" y="183.8">3</text>
<text x="382.3" y="187.3">4</text>
<text x="208.1" y="194">1</text>
<text x="224" y="194">1</text>
<text x="118.9" y="231.1">1</text>
<text x="154.2" y="231.1">1</text>
<text x="198.3" y="232.8">1</text>
<text x="233.5" y="232.8">1</text>
<text x="118.9" y="234.6">2</text>
<text x="154.2" y="234.6">2</text>
<text x="198.3" y="236.4">2</text>
<text x="233.5" y="236.4">2</text>
<text x="15.5" y="241.1" transform="rotate(-90 15.5 241.1)">1</text>
<text x="19" y="241.1" transform="rotate(-90 19 241.1)">2</text>
<text x="22.6" y="241.1" transform="rotate(-90 22.6 241.1)">3</text>
<text x="26.1" y="241.1" transform="rotate(-90 26.1 241.1)">4</text>
<text x="29.6" y="241.1" transform="rotate(-90 29.6 241.1)">5</text>
<text x="43.7" y="241.1" transform="rotate(-90 43.7 241.1)">1</text>
<text x="47.3" y="241.1" transform="rotate(-90 47.3 241.1)">2</text>
<text x="50.8" y="241.1" transform="rotate(-90 50.8 241.1)">3</text>
<text x="54.3" y="241.1" transform="rotate(-90 54.3 241.1)">4</text>
<text x="57.9" y="241.1" transform="rotate(-90 57.9 241.1)">5</text>
<text x="68.4" y="241.1" transform="rotate(-90 68.4 241.1)">1</text>
<text x="72" y="241.1" transform="rotate(-90 72 241.1)">2</text>
<text x="75.5" y="241.1" transform="rotate(-90 75.5 241.1)">3</text>
<text x="79" y="241.1" transform="rotate(-90 79 241.1)">4</text>
<text x="82.5" y="241.1" transform="rotate(-90 82.5 241.1)">5</text>
<text x="118.9" y="257.5">1</text>
<text x="154.2" y="257.5">1</text>
<text x="118.9" y="261.1">2</text>
<text x="154.2" y="261.1">2</text>
<text x="198.3" y="259.3">1</text>
<text x="198.3" y="262.8">2</text>
<text x="233.5" y="259.3">1</text>
<text x="233.5" y="262.8">2</text>
</g>
<text font-size="1.8" fill="#fff" x="18.3" y="143.6" transform="rotate(-90 18.3 143.6)">Hello World!!!</text>
</svg>
